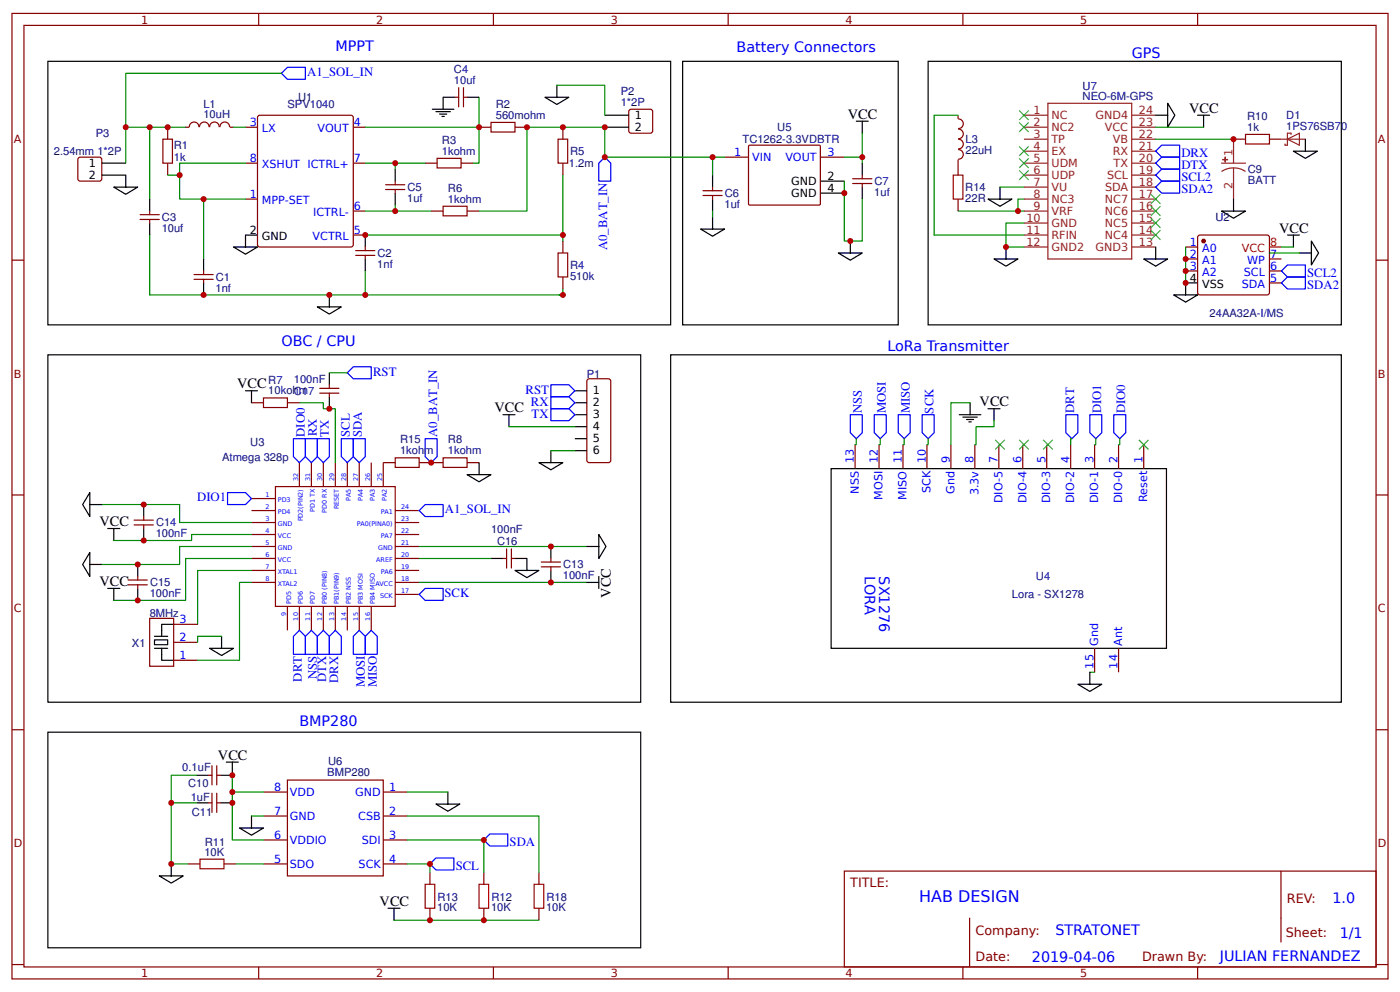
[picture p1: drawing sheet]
<svg xmlns="http://www.w3.org/2000/svg" width="309mm" height="219mm" viewBox="0 0 309 219" stroke-linecap="round" stroke-linejoin="round" font-family="sans-serif">
<g fill="none" stroke="#800" stroke-width=".26">
<path d="M2.6 3h304.1v213.2h-304.1zM5.3 5.6h298.7v208h-298.7zM57.1 3v2.6M101.3 19.4v4.2M102.4 19.4v4.2M109 3v2.6M160.9 3v2.6M212.7 3v2.6M264.6 3v2.6M17.5 34.8l4.5-.1 .4 .3 .1 4.5-.3 .4-4.5 .1-.4-.3-.1-4.5zM36 30.7h2.1v5.3h-2.1zM41 28.1h.8"/>
<path d="M41.8 28.1a1.06 1.06 0 0 1 1.1-1.1 1.06 1.06 0 0 1 1 1.1M44.1 28.1a1.06 1.06 0 0 1 1-1.1 1.06 1.06 0 0 1 1.1 1.1M46.3 28.1a1.06 1.06 0 0 1 1.1-1.1 1.06 1.06 0 0 1 1 1.1M48.6 28.1a1.06 1.06 0 0 1 1.1-1.1 1.06 1.06 0 0 1 1 1.1M50.8 28.1h.8M54.2 28.1h2.7M54.2 36h2.7M57.1 25.5h20.4l.5 .2 .1 28.3-.3 .5-20.4 .1-.4-.3-.1-28.3zM78.1 28.1h2.6M78.1 36h2.6M96.6 35h5.3v2.1h-5.3zM100.5 21.5h.8"/>
<path d="M102.4 21.5h.8M108.5 27h5.3v2.2h-5.3zM123.3 30.7h2.1v5.3h-2.1zM139.2 24.2l4.5-.1 .4 .3 .1 4.5-.3 .4-4.5 .1-.4-.2-.1-4.5zM160.1 34.7h5.3M165.4 32.2l.2-.1h15.5l.1 .2v12.9l-.2 .1h-15.5l-.1-.3zM181.2 34.7h5.3M188.4 39.5h4.2M190.5 38.7v.8M211.7 25.5v.7M211.7 35.2v3.5M211.7 26.3a1.06 1.06 0 0 1 1.1 1 1.06 1.06 0 0 1-1.1 1.1"/>
<path d="M211.7 33a1.06 1.06 0 0 1 1.1 1.1 1.06 1.06 0 0 1-1.1 1.1M211.7 28.5a1.06 1.06 0 0 1 1.1 1.1 1.06 1.06 0 0 1-1.1 1M211.7 30.8a1.06 1.06 0 0 1 1.1 1 1.06 1.06 0 0 1-1.1 1.1M272.5 30.7h2.7M280.5 30.7h2.6M2.6 57.5h2.7M31 47.4h4.2M31 48.5h4.2M33.1 46.6v.8M33.1 48.5v.8M45 59.8v.8M54.2 44h2.7"/>
<path d="M78.1 51.9h2.6M78.1 46.6h2.6M78.6 55.4h4.2M78.6 56.4h4.2M80.7 54.6v.8M80.7 56.4v.8M85.2 40.8h4.2M85.2 41.9h4.2M87.3 40v.8M87.3 41.9v.8M97.9 45.6h5.3v2.1h-5.3zM123.3 55.9h2.1v5.3h-2.1z"/>
<path d="M155.3 42.1h4.2M155.3 43.2h4.2M157.4 41.3v.8M157.4 43.2v.8M188.4 40.5h4.2M190.5 40.5v.8M211.7 44v2.6M261.9 54.6h2.7M261.9 57.2h2.7M261.9 59.8h2.7M264.8 52h15.4l.3 .4-.1 12.5-.5 .2h-15.1l-.2-.5v-12.2zM280.5 57.2h2.6"/>
<path d="M280.5 59.8h2.6M304 57.5h2.7M42.9 60.6h4.2M42.9 61.7h4.2M45 61.7v.8M280.5 62.5h2.6M58.2 87.9h5.3v2.1h-5.3zM70.6 85.8h4.3M70.6 86.8h4.3M72.8 85v.8M72.8 86.8v.8M129.9 83.7h4.5h.3l.2 .5v17.5v.2l-.5 .3h-4.2l-.3-.1-.3-.4v-17.5z"/>
<path d="M188.9 98.2v5.3M194.2 98.2v5.3M199.5 98.2v5.3M204.8 98.2v5.3M210.1 98.2v5.3M215.4 98.2v5.3M220.7 98.2v5.3M226 98.2v5.3M231.2 98.2v5.3M236.5 98.2v5.3M241.8 98.2v5.3M247.1 98.2v5.3"/>
<path d="M252.7 98.2v5.3M2.6 109.3h2.7M29.6 114.9h4.3M29.6 115.9h4.3M31.7 114.1v.8M31.7 115.9v.8M55.6 110.1h5.3M55.6 112.8h5.3M55.6 115.4h5.3M55.6 118.1h5.3M60.9 107.5h26.4v26.4h-26.4zM66.1 102.2v5.3"/>
<path d="M68.8 102.2v5.3M71.4 102.2v5.3M74.1 102.2v5.3M76.7 102.2v5.3M79.4 102.2v5.3M82 102.2v5.3M84.7 102.2v5.3M87.3 101.1h5.3v2.1h-5.3zM87.3 112.8h5.3M87.3 115.4h5.3M87.3 118.1h5.3M97.9 101.1h5.3v2.1h-5.3z"/>
<path d="M304 109.3h2.7M28.3 128.1h4.2M28.3 129.2h4.2M30.4 127.3v.8M30.4 129.2v.8M33.1 136.6h5.3v10.6h-5.3zM38.4 137.9h5.3M55.6 120.7h5.3M55.6 123.3h5.3M55.6 126h5.3M55.6 128.6h5.3M63.5 133.9v5.3"/>
<path d="M66.1 133.9v5.3M68.8 133.9v5.3M71.4 133.9v5.3M74.1 133.9v5.3M76.7 133.9v5.3M79.4 133.9v5.3M82 133.9v5.3M87.3 120.7h5.3M87.3 123.3h5.3M87.3 126h5.3M87.3 128.6h5.3M87.3 131.3h5.3"/>
<path d="M111.1 123.3h.8M111.9 121.2v4.3M113 123.3h.8M113 121.2v4.3M119.6 124.1h4.2M119.6 125.2h4.2M121.7 123.3v.8M121.7 125.2v.8M38.4 145.8h5.3M38.4 141.9h5.3M241.8 143.2v5.3M247.1 143.2v5.3"/>
<path d="M2.6 161.2h2.7M46 171.2h.8M46 177.3h.8M46.8 169.1v4.3M46.8 175.2v4.2M47.9 169.1v4.3M47.9 175.2v4.2M47.9 171.2h.8M47.9 177.3h.8M58.2 174.9h5.3M63.5 172.3h21.2v21.2h-21.2zM84.7 174.9h5.3"/>
<path d="M304 161.2h2.7M41.5 190.8h2.7M49.5 190.8h2.6M58.2 180.2h5.3M58.2 185.5h5.3M58.2 190.8h5.3M84.7 180.2h5.3M84.7 185.5h5.3M84.7 190.8h5.3M95 192.7v2.6M106.9 192.7v2.6M119.1 192.7v2.6"/>
<path d="M186.5 192.4h117.5v21.2h-117.5zM283 192.4v15.7M2.6 213h2.7M57.1 213.6v2.6M95 200.6v2.7M106.9 200.6v2.7M109 213.6v2.6M119.1 200.6v2.7M160.9 213.6v2.6M212.7 213.6v2.6M214.2 202.8v10.6M264.6 213.6v2.6"/>
<path d="M304 213h2.7"/>
</g>
<g fill="none" stroke="#000" stroke-width=".26">
<path d="M10.6 13.5h137.6v58.3h-137.6zM123 18.8v2.7M150.8 13.5h47.6v58.3h-47.6zM205.1 13.5h91.2v58.3h-91.2zM22.5 36h5.3M22.5 38.7h5.3v2.6M87.3 37.4v2.6M95.5 24.1h4.8M96.3 24.7h3.2M97.1 25.2h1.6M97.6 25.7h.6M100.5 21.5h-2.6v2.6"/>
<path d="M103.2 21.5h2.6M120.4 21.5h5.3l-2.7 1.6zM133.6 25.5h5.3M133.6 28.1h5.3M157.4 38.7v2.6M189.2 26.8h2.6M190.5 26.8v2.6M190.5 36v2.7M255.3 25.5h2.7M258 22.8l1.6 2.7-1.6 2.6zM264.6 25.5h2.6M265.9 25.5v2.6"/>
<path d="M285.8 33.4h5.2l-2.6 1.6zM288.4 30.7v2.7M25.1 41.3h5.3l-2.6 1.6zM33.1 44v2.6M33.1 49.3v2.6M45 57.2v2.6M51.6 54.6h5.3l-2.7 1.5zM56.9 51.9h-2.7v2.7M80.7 51.9v2.7M80.7 57.2v2.6M87.3 42.7v2.6M154.8 50.6h5.3l-2.7 1.6z"/>
<path d="M157.4 44v2.6M157.4 47.9v2.7M181.2 40h5.3M181.2 42.7h5.3M185.2 55.9h5.3l-2.6 1.6zM187.9 53.2v2.7M190.5 41.3v2.7M218.3 44h5.3l-2.7 1.6zM219.6 57.2h5.3l-2.7 1.6zM220.9 41.3v2.7M222.2 54.6v2.6M252.7 57.2h5.3l-2.7 1.6z"/>
<path d="M255.3 54.6v2.6M269.9 46.6h5.3l-2.7 1.6zM272.5 44v2.6M284.4 51.9h2.7M285.8 51.9v2.7M287.1 55.9h2.6M289.7 53.2l1.6 2.7-1.6 2.6zM10.6 78.4h131v76.7h-131zM45 62.5v2.6M70.1 67.8h5.3l-2.6 1.6zM72.8 65.1v2.7M148.2 78.4h148.1v76.7h-148.1z"/>
<path d="M259.3 65.1h5.3l-2.7 1.6zM264.6 62.5h-2.7v2.6M54.2 86.3h2.7M55.6 86.3v2.7M72.8 82.3v2.7M72.8 87.6v2.7M111.1 91.6h2.7M112.4 91.6v2.6M121.7 99.5v2.7M127 91.6h2.6M127 86.3h2.6M127 89h2.6"/>
<path d="M127 94.2h2.6M127 96.9h2.6M127 99.5h2.6M211.9 91.6h4.8M212.7 92.1h3.2M213.5 92.7h1.6M214 93.2h.6M214.3 89v2.6M218.3 90.3h2.6M219.6 90.3v2.6M19.8 108.8v5.3l-1.5-2.7zM19.8 111.4h2.7"/>
<path d="M23.8 116.7h2.7M25.1 116.7v2.7M31.7 111.4v2.7M31.7 116.7v2.7M103.2 104.8h5.3l-2.7 1.6zM105.8 102.2v2.6M119.1 102.2h5.3l-2.7 1.6zM132.3 118.1l1.6 2.6-1.6 2.6zM183.6 103.5h74.1v39.7h-74.1zM19.8 122v5.3l-1.5-2.6zM19.8 124.7h2.7M23.8 130h2.7"/>
<path d="M25.1 130v2.6M30.4 124.7v2.6M30.4 130v2.6M38.4 137.9h-2.7v2.6M108.5 123.3h2.6M113.8 126h5.3l-2.7 1.6zM113.8 123.3h2.6v2.7M121.7 120.7v2.6M121.7 126v2.6M129.6 120.7h2.7M129.6 128.6h2.7M132.3 127.3v2.7"/>
<path d="M34.1 141.3h2.9v1.1h-2.9zM34.1 140.5h2.9M34.1 143.2h2.9M35.7 143.2v2.6h2.7M46.3 143.2h5.3l-2.7 1.6zM48.9 140.5v2.7M238.1 151.1h5.3l-2.6 1.6zM240.8 148.5v2.6M10.6 161.7h131v47.6h-131zM43.4 171.2h2.6M43.4 177.3h2.6M48.7 171.2h2.6"/>
<path d="M48.7 177.3h2.6M50 168.3h2.7M51.3 168.3v2.7M96.3 177.6h5.3l-2.6 1.6zM99 174.9v2.7M35.2 193.5h5.3l-2.7 1.6zM37.8 190.8v2.7M52.9 182.9h5.3l-2.6 1.6zM55.6 180.2v2.7M85.7 200.6h2.7M87 200.6v2.7"/>
</g>
<g fill="none" stroke="#080" stroke-width=".26">
<path d="M62.2 16.2h-34.4v11.9M123 18.8h10.6v6.7M33.1 28.1v15.9M37 38.7h2.7M41 28.1h-13.2v7.9M51.6 28.1h2.6M54.2 36h-14.5v8h14.5M80.7 36h13.2M87.3 36v1.4M105.8 21.5v6.6h-25.1M105.8 28.1v7.9h-1.3M124.4 38.7v13.2"/>
<path d="M157.4 34.7h-23.8v-6.6h-17.2v18.5h-10.6M160.1 34.7h-2.7v4M190.5 29.4v5.3h-4M190.5 34.7v1.3M211.7 25.5h-5.3v26.4h19.8M255.3 28.1h10.6M255.3 30.7h17.2M33.1 51.9v13.2h91.3v-1.3M45 44v13.2M80.7 51.9h43.7v1.3M80.7 59.8v5.3M80.7 46.6h14.5"/>
<path d="M87.3 45.3v1.3M157.4 46.6v1.3M186.5 40v13.2h4v-9.2M211.7 46.6h14.5M220.9 41.3h5.3M226.2 49.3h-4v5.3h4M226.2 44h-1.3v2.6M261.9 54.6v7.9M280.5 55.9h6.6M283.1 54.6h2.7M124.4 65.1h-.8h.8M66.1 89h5.3v1.3h2.7v11.9"/>
<path d="M72.8 82.3h3.9M112.4 94.2h14.6M121.7 99.5h5.3M189.2 96.9v1.3h-.3M194.5 96.9v1.3h-.3M199.8 96.9v1.3h-.3M205.1 96.9v1.3h-.3M214.3 89h-4.2v9.2M219.6 92.9v1.3h-4v4h-.2M236.8 96.9h-.3v1.3M242.1 96.9v1.3h-.3M247.4 96.9v1.3h-.3"/>
<path d="M22.5 111.4h17.2v4h15.9M55.6 118.1h-13.3v1.3h-17.2M55.6 120.7h-15.9v4h-17.2M55.6 126h-11.9v11.9M55.6 123.3h-14.6v9.3h-15.9M55.6 128.6h-2.7v17.2h-9.2M92.6 120.7h37M92.6 128.6h37M92.6 123.3h15.9M48.9 140.5h-5.2v1.4M240.8 148.5h1M37.8 177.3h5.6"/>
<path d="M43.4 171.2h-5.6v19.6h3.7M51.3 171v14.5h6.9M51.3 174.9h6.9M90 174.9h9M52.1 190.8h6.1M55.6 180.2h2.6M90 180.2h29.1v12.5M90 185.5h16.9v7.2M90 190.8h5v1.9M87 203.3h32.1"/>
</g>
<g fill="none" stroke="#800000" stroke-width=".26">
<path d="M37 28.1v2.6M37 36v2.7M93.9 36h2.7M101.9 36h2.6M105.8 28.1h2.7M113.8 28.1h2.6M124.4 28.1v2.6M124.4 36v2.7M95.2 46.6h2.7M103.2 46.6h2.6M124.4 53.2v2.7M124.4 61.2v2.6"/>
<path d="M55.6 89h2.6M63.5 89h2.6M84.7 102.2h2.6M92.6 102.2h5.3M103.2 102.2h2.6"/>
</g>
<g fill="none" stroke="#00f" stroke-width=".26">
<path d="M62.2 16.2l1.3-1.3h4v2.6h-4zM133.6 34.7l1.3 1.3v4h-2.6v-4zM256.6 32.1h4v2.6h-4l-1.3-1.3zM256.6 34.7h4v2.7h-4l-1.3-1.4zM256.6 37.4h4v2.6h-4l-1.3-1.3zM256.6 40h4v2.7h-4l-1.3-1.4zM283.1 59.8l1.3-1.3h4v2.7h-4zM283.1 62.5l1.3-1.3h4v2.6h-4zM64.8 96.9h2.7v4l-1.4 1.3-1.3-1.3zM67.5 96.9h2.6v4l-1.3 1.3-1.3-1.3zM70.1 96.9h2.7v4l-1.4 1.3-1.3-1.3zM75.4 96.9h2.7v4l-1.4 1.3-1.3-1.3z"/>
<path d="M76.7 82.3l1.4-1.3h3.9v2.7h-3.9zM78.1 96.9h2.6v4l-1.3 1.3-1.3-1.3zM93.9 96.9h2.7v4l-1.4 1.3-1.3-1.3zM121.7 90.3h4l1.3 1.3-1.3 1.3h-4zM121.7 87.6h4l1.3 1.4-1.3 1.3h-4zM121.7 85h4l1.3 1.3-1.3 1.3h-4zM187.9 91.6h2.6v4l-1.3 1.3-1.3-1.3zM193.1 91.6h2.7v4l-1.3 1.3-1.4-1.3zM198.4 91.6h2.7v4l-1.3 1.3-1.4-1.3zM203.7 91.6h2.7v4l-1.3 1.3-1.4-1.3zM235.5 91.6h2.6v4l-1.3 1.3-1.3-1.3zM240.8 91.6h2.6v4l-1.3 1.3-1.3-1.3z"/>
<path d="M246.1 91.6h2.6v4l-1.3 1.3-1.3-1.3zM50.3 108.8h3.9l1.4 1.3-1.4 1.3h-3.9zM92.6 112.8l1.3-1.4h4v2.7h-4zM68.8 139.2l1.3 1.3v4h-2.6v-4zM71.4 139.2l1.4 1.3v4h-2.7v-4zM79.4 139.2l1.3 1.3v4h-2.6v-4zM82 139.2l1.3 1.3v4h-2.6v-4zM92.6 131.3l1.3-1.3h4v2.6h-4zM64.8 140.5l1.3-1.3 1.4 1.3v4h-2.7zM72.8 140.5l1.3-1.3 1.3 1.3v4h-2.6zM95 190.8l1.3-1.3h4v2.6h-4zM108.2 184.2h4v2.6h-4l-1.3-1.3z"/>
</g>
<g fill="#000" stroke="#3c3" stroke-width=".26">
<path d="M225.2 24.4l2.1 2.1zM227.3 24.4l-2.1 2.1z"/>
<path d="M225.2 27l2.1 2.2zM227.3 27l-2.1 2.2z"/>
<path d="M225.2 32.3l2.1 2.1zM227.3 32.3l-2.1 2.1z"/>
<path d="M225.2 35l2.1 2.1zM227.3 35l-2.1 2.1z"/>
<path d="M225.2 37.6l2.1 2.1zM227.3 37.6l-2.1 2.1z"/>
<path d="M254.3 50.9l2.1 2.1zM256.4 50.9l-2.1 2.1z"/>
<path d="M254.3 48.2l2.1 2.1zM256.4 48.2l-2.1 2.1z"/>
<path d="M254.3 45.6l2.1 2.1zM256.4 45.6l-2.1 2.1z"/>
<path d="M254.3 42.9l2.1 2.1zM256.4 42.9l-2.1 2.1z"/>
<path d="M219.9 97.2l2.1 2.1zM222 97.2l-2.1 2.1z"/>
<path d="M225.2 97.2l2.1 2.1zM227.3 97.2l-2.1 2.1z"/>
<path d="M230.5 97.2l2.1 2.1zM232.6 97.2l-2.1 2.1z"/>
<path d="M251.6 97.2l2.1 2.1zM253.7 97.2l-2.1 2.1z"/>
</g>
<path d="M210.6 38.7h2.1v5.3h-2.1zM275.2 29.7h5.3v2.1h-5.3zM44.2 189.8h5.3v2.1h-5.3zM93.9 195.3h2.1v5.3h-2.1zM105.8 195.3h2.1v5.3h-2.1zM118 195.3h2.1v5.3h-2.1z" fill="none" stroke="#a00000" stroke-width=".26"/>
<g fill="none" stroke="#8d2323" stroke-width=".26">
<path d="M226.2 33.4h5.3M226.2 25.5h5.3M226.2 28.1h5.3M226.2 38.7h5.3M226.2 30.7h5.3M226.2 36h5.3M231.5 22.8h18.5v34.4h-18.5zM250 33.4h5.3M250 25.5h5.3M250 28.1h5.3M250 38.7h5.3M250 30.7h5.3"/>
<path d="M250 36h5.3M269.9 36h5.3M272.5 37.1l1.4 .2 1.3 .6M272.5 37.1l-1.4 .2-1.2 .6M272.5 30.7v5.3M272.5 37.1v6.9M283.1 30.7h5.3M284.4 30.7l2.7-1.3v2.7zM285.2 29.7v-.3h-.8v2.7h-.5v-.3M226.2 49.3h5.3M226.2 54.6h5.3M226.2 44h5.3"/>
<path d="M226.2 51.9h5.3M226.2 46.6h5.3M226.2 41.3h5.3M250 49.3h5.3M250 54.6h5.3M250 44h5.3M250 51.9h5.3M250 46.6h5.3M250 41.3h5.3"/>
</g>
<g fill="#8d2323" stroke="#8d2323" stroke-width=".26">
<path d="M270.1 35.2l1.1 .1z"/>
<path d="M270.7 34.7v1.1z"/>
</g>
<circle cx="265.9" cy="53.2" r=".4" fill="#800" stroke="#800" stroke-width=".26"/>
<path d="M280.5 54.6h2.6" fill="none" stroke="#f00" stroke-width=".26"/>
<g fill="#c00">
<circle cx="272.5" cy="30.7" r=".66"/>
<circle cx="222.2" cy="54.6" r=".66"/>
<circle cx="224.9" cy="46.6" r=".66"/>
<circle cx="116.4" cy="28.1" r=".66"/>
<circle cx="124.4" cy="28.1" r=".66"/>
<circle cx="95" cy="203.3" r=".66"/>
<circle cx="37.8" cy="190.8" r=".66"/>
<circle cx="51.3" cy="174.9" r=".66"/>
<circle cx="51.3" cy="171.2" r=".66"/>
<circle cx="51.3" cy="177.3" r=".66"/>
<circle cx="37.8" cy="177.3" r=".66"/>
<circle cx="95" cy="190.8" r=".66"/>
<circle cx="106.9" cy="203.3" r=".66"/>
<circle cx="106.9" cy="185.5" r=".66"/>
<circle cx="27.8" cy="28.1" r=".66"/>
<circle cx="87.3" cy="46.6" r=".66"/>
<circle cx="124.4" cy="65.1" r=".66"/>
<circle cx="124.4" cy="51.9" r=".66"/>
<circle cx="105.8" cy="28.1" r=".66"/>
<circle cx="80.7" cy="65.1" r=".66"/>
<circle cx="45" cy="44" r=".66"/>
<circle cx="39.7" cy="38.7" r=".66"/>
<circle cx="45" cy="65.1" r=".66"/>
<circle cx="80.7" cy="51.9" r=".66"/>
<circle cx="87.3" cy="36" r=".66"/>
<circle cx="37" cy="28.1" r=".66"/>
<circle cx="33.1" cy="28.1" r=".66"/>
<circle cx="72.8" cy="90.3" r=".66"/>
<circle cx="121.7" cy="128.6" r=".66"/>
<circle cx="121.7" cy="120.7" r=".66"/>
<circle cx="30.4" cy="124.7" r=".66"/>
<circle cx="31.7" cy="111.4" r=".66"/>
<circle cx="30.4" cy="132.6" r=".66"/>
<circle cx="31.7" cy="119.4" r=".66"/>
<circle cx="72.8" cy="65.1" r=".66"/>
<circle cx="186.5" cy="42.7" r=".66"/>
<circle cx="157.4" cy="34.7" r=".66"/>
<circle cx="133.6" cy="34.7" r=".66"/>
<circle cx="133.6" cy="28.1" r=".66"/>
<circle cx="187.9" cy="53.2" r=".66"/>
<circle cx="190.5" cy="34.7" r=".66"/>
<circle cx="95.2" cy="102.2" r=".66"/>
<circle cx="261.9" cy="57.2" r=".66"/>
<circle cx="261.9" cy="59.8" r=".66"/>
<circle cx="261.9" cy="62.5" r=".66"/>
</g>
<text font-size="3.5" fill="#00f" x="203.1" y="199.2">HAB DESIGN</text>
<g font-size="3.2" fill="#00f">
<text x="74.1" y="11.4">MPPT</text>
<text x="162.7" y="11.4">Battery Connectors</text>
<text x="250" y="12.8">GPS</text>
<text x="62.2" y="76.3">OBC / CPU</text>
<text x="196.1" y="77.6">LoRa Transmitter</text>
<text x="191" y="127.3" transform="rotate(90 191 127.3)">LORA</text>
<text x="194.2" y="127.3" transform="rotate(90 194.2 127.3)">SX1276</text>
<text x="66.1" y="160.4">BMP280</text>
<text x="294.4" y="199.4">1.0</text>
<text x="233.2" y="206.5">STRATONET</text>
<text x="296" y="207.1">1/1</text>
<text x="228" y="212.4">2019-04-06</text>
<text x="269.5" y="212.3">JULIAN FERNANDEZ</text>
</g>
<g font-size="3.2">
<text x="187.3" y="26.2">VCC</text>
<text x="262.7" y="24.9">VCC</text>
<text x="282.6" y="51.4">VCC</text>
<text x="52.4" y="85.8">VCC</text>
<text x="216.4" y="89.7">VCC</text>
<text x="109.3" y="91.1">VCC</text>
<text x="22" y="116.2">VCC</text>
<text x="22" y="129.4">VCC</text>
<text x="135" y="132" transform="rotate(-90 135 132)">VCC</text>
<text x="48.2" y="167.8">VCC</text>
<text x="83.9" y="200.1">VCC</text>
</g>
<g font-size="2.8" fill="#00f">
<text x="67.9" y="16.8">A1_SOL_IN</text>
<text x="261" y="34.7">DRX</text>
<text x="261" y="37.4">DTX</text>
<text x="261" y="40">SCL2</text>
<text x="261" y="42.7">SDA2</text>
<text x="134.1" y="55.2" transform="rotate(-90 134.1 55.2)">A0_BAT_IN</text>
<text x="288.8" y="61.2">SCL2</text>
<text x="288.8" y="63.8">SDA2</text>
<text x="82.4" y="83">RST</text>
<text x="116.1" y="87">RST</text>
<text x="117.3" y="89.6">RX</text>
<text x="117.5" y="92.2">TX</text>
<text x="190.4" y="91.3" transform="rotate(-90 190.4 91.3)">NSS</text>
<text x="195.7" y="91.3" transform="rotate(-90 195.7 91.3)">MOSI</text>
<text x="201" y="91.3" transform="rotate(-90 201 91.3)">MISO</text>
<text x="206.3" y="91.3" transform="rotate(-90 206.3 91.3)">SCK</text>
<text x="237.3" y="91.2" transform="rotate(-90 237.3 91.2)">DRT</text>
<text x="243.3" y="91.3" transform="rotate(-90 243.3 91.3)">DIO1</text>
<text x="248.6" y="91.3" transform="rotate(-90 248.6 91.3)">DIO0</text>
<text x="67.4" y="96.5" transform="rotate(-90 67.4 96.5)">DIO0</text>
<text x="70" y="96.4" transform="rotate(-90 70 96.4)">RX</text>
<text x="72.7" y="96.5" transform="rotate(-90 72.7 96.5)">TX</text>
<text x="77.3" y="96.5" transform="rotate(-90 77.3 96.5)">SCL</text>
<text x="79.9" y="96.5" transform="rotate(-90 79.9 96.5)">SDA</text>
<text x="96.6" y="96.5" transform="rotate(-90 96.6 96.5)">A0_BAT_IN</text>
<text x="43.6" y="110.8">DIO1</text>
<text x="98.3" y="113.3">A1_SOL_IN</text>
<text x="98.2" y="131.9">SCK</text>
<text x="70" y="150" transform="rotate(-90 70 150)">NSS</text>
<text x="66.7" y="150.6" transform="rotate(-90 66.7 150.6)">DRT</text>
<text x="72.1" y="150.7" transform="rotate(-90 72.1 150.7)">DTX</text>
<text x="74.7" y="150.9" transform="rotate(-90 74.7 150.9)">DRX</text>
<text x="80.6" y="151.8" transform="rotate(-90 80.6 151.8)">MOSI</text>
<text x="83.2" y="151.8" transform="rotate(-90 83.2 151.8)">MISO</text>
<text x="112.6" y="186.8">SDA</text>
<text x="100.7" y="192.1">SCL</text>
</g>
<g font-size="2.8" fill="#800">
<text x="187.9" y="195.8">TITLE:</text>
<text x="284.3" y="199.4">REV:</text>
<text x="215.5" y="206.5">Company:</text>
<text x="284.1" y="207">Sheet:</text>
<text x="215.5" y="212.2">Date:</text>
<text x="252.3" y="212.3">Drawn By:</text>
</g>
<g font-size="2.5" fill="#800">
<text x="31.2" y="5.2">1</text>
<text x="83.1" y="5.2">2</text>
<text x="134.9" y="5.2">3</text>
<text x="186.8" y="5.2">4</text>
<text x="238.7" y="5.2">5</text>
<text x="3" y="31.5">A</text>
<text x="304.4" y="31.5">A</text>
<text x="3" y="83.4">B</text>
<text x="304.4" y="83.4">B</text>
<text x="3" y="135.3">C</text>
<text x="304.4" y="135.3">C</text>
<text x="3" y="187.1">D</text>
<text x="304.4" y="187.1">D</text>
<text x="31.2" y="215.8">1</text>
<text x="83.1" y="215.8">2</text>
<text x="134.9" y="215.8">3</text>
<text x="186.8" y="215.8">4</text>
<text x="238.7" y="215.8">5</text>
</g>
<g font-size="2.5" fill="#000080">
<text x="100.3" y="16.2">C4</text>
<text x="44.9" y="23.8">L1</text>
<text x="63.5" y="23.8">SPV1040</text>
<text x="65.9" y="22.2">U1</text>
<text x="100.3" y="18.6">10uf</text>
<text x="109.6" y="23.9">R2</text>
<text x="137.1" y="23.3">1*2P</text>
<text x="137.1" y="20.9">P2</text>
<text x="239.2" y="22">NEO-6M-GPS</text>
<text x="239.2" y="19.8">U7</text>
<text x="44.9" y="26.2">10uH</text>
<text x="109.5" y="26.2">560mohm</text>
<text x="171.7" y="28.9">U5</text>
<text x="275.6" y="28.9">1k</text>
<text x="275.6" y="26.5">R10</text>
<text x="284.2" y="28.6">1PS76SB70</text>
<text x="284.2" y="26.3">D1</text>
<text x="11.9" y="34.3">2.54mm 1*2P</text>
<text x="21.2" y="30.4">P3</text>
<text x="38.4" y="35.6">1k</text>
<text x="38.4" y="33">R1</text>
<text x="97.6" y="34.2">1kohm</text>
<text x="97.6" y="31.8">R3</text>
<text x="125.9" y="34.3">R5</text>
<text x="164" y="31.7">TC1262-3.3VDBTR</text>
<text x="213.3" y="34">22uH</text>
<text x="213.3" y="31.6">L3</text>
<text x="125.7" y="37">1.2m</text>
<text x="193.2" y="40.9">C7</text>
<text x="275.7" y="40.6">BATT</text>
<text x="275.7" y="38.2">C9</text>
<text x="90" y="44.6">1uf</text>
<text x="90" y="42.2">C5</text>
<text x="99" y="44.8">1kohm</text>
<text x="99" y="42.4">R6</text>
<text x="160.1" y="45.9">1uf</text>
<text x="160.1" y="43.5">C6</text>
<text x="193.1" y="43.3">1uf</text>
<text x="213.3" y="44.6">22R</text>
<text x="213.3" y="42.2">R14</text>
<text x="35.7" y="51.2">10uf</text>
<text x="35.8" y="48.8">C3</text>
<text x="268.6" y="48.8">U2</text>
<text x="83.3" y="59.2">1nf</text>
<text x="83.4" y="56.7">C2</text>
<text x="125.9" y="59.4">R4</text>
<text x="47.6" y="64.4">1nf</text>
<text x="47.7" y="62">C1</text>
<text x="125.9" y="61.8">510k</text>
<text x="267.2" y="70">24AA32A-I/MS</text>
<text x="129.6" y="83.5">P1</text>
<text x="59.3" y="87.1">10kohm</text>
<text x="59.3" y="84.7">R7</text>
<text x="64.9" y="84.7">100nF</text>
<text x="64.9" y="87.3">C17</text>
<text x="49.1" y="101.8">Atmega 328p</text>
<text x="55.3" y="98.5">U3</text>
<text x="88.4" y="100.3">1kohm</text>
<text x="88.4" y="97.9">R15</text>
<text x="99" y="100.3">1kohm</text>
<text x="99" y="97.9">R8</text>
<text x="34.4" y="118.7">100nF</text>
<text x="34.5" y="116.3">C14</text>
<text x="108.5" y="117.6">100nF</text>
<text x="109.8" y="120.3">C16</text>
<text x="124.4" y="125.5">C13</text>
<text x="33.1" y="131.9">100nF</text>
<text x="33.1" y="129.5">C15</text>
<text x="124.4" y="127.9">100nF</text>
<text x="228.9" y="128.2">U4</text>
<text x="33.1" y="136.2">8MHz</text>
<text x="223.6" y="132.2">Lora - SX1278</text>
<text x="29.2" y="142.8">X1</text>
<text x="40.3" y="170.3">0.1uF</text>
<text x="41.6" y="173.8">C10</text>
<text x="72.3" y="171.5">BMP280</text>
<text x="72.5" y="169">U6</text>
<text x="42.1" y="177">1uF</text>
<text x="42.4" y="180.1">C11</text>
<text x="45.2" y="189">10K</text>
<text x="45.3" y="186.8">R11</text>
<text x="96.6" y="201.3">10K</text>
<text x="96.7" y="199.1">R13</text>
<text x="108.5" y="201.3">10K</text>
<text x="108.6" y="199.1">R12</text>
<text x="120.6" y="201.3">10K</text>
<text x="120.7" y="199.1">R18</text>
</g>
<g font-size="2.5" fill="#00f">
<text x="55.2" y="27.8">3</text>
<text x="57.9" y="29.2">LX</text>
<text x="70.2" y="29.2">VOUT</text>
<text x="78.2" y="27.8">4</text>
<text x="55.2" y="35.8">8</text>
<text x="78.2" y="35.8">7</text>
<text x="162.2" y="34.4">1</text>
<text x="166.2" y="35.5">VIN</text>
<text x="173.5" y="35.5">VOUT</text>
<text x="182.8" y="34.4">3</text>
<text x="57.9" y="37.1">XSHUT ICTRL+</text>
<text x="55.2" y="43.7">1</text>
<text x="57.9" y="45">MPP-SET</text>
<text x="69.2" y="47.7">ICTRL-</text>
<text x="78.2" y="46.4">6</text>
<text x="69.1" y="53">VCTRL</text>
<text x="78.2" y="51.6">5</text>
<text x="262.9" y="54.3">1</text>
<text x="262.9" y="56.9">2</text>
<text x="262.9" y="59.6">3</text>
<text x="265.6" y="55.6">A0</text>
<text x="265.6" y="58.3">A1</text>
<text x="275.5" y="58.3">WP</text>
<text x="280.6" y="59.6">6</text>
<text x="280.6" y="56.9">7</text>
<text x="265.6" y="60.9">A2</text>
<text x="274.4" y="63.6">SDA</text>
<text x="274.8" y="60.9">SCL</text>
<text x="280.6" y="62.2">5</text>
<text x="188.6" y="102.2" transform="rotate(-90 188.6 102.2)">13</text>
<text x="193.9" y="102.2" transform="rotate(-90 193.9 102.2)">12</text>
<text x="199.2" y="102.2" transform="rotate(-90 199.2 102.2)">11</text>
<text x="204.5" y="102.2" transform="rotate(-90 204.5 102.2)">10</text>
<text x="209.8" y="102.2" transform="rotate(-90 209.8 102.2)">9</text>
<text x="215.1" y="102.2" transform="rotate(-90 215.1 102.2)">8</text>
<text x="220.4" y="102.2" transform="rotate(-90 220.4 102.2)">7</text>
<text x="225.7" y="102.2" transform="rotate(-90 225.7 102.2)">6</text>
<text x="231" y="102.2" transform="rotate(-90 231 102.2)">5</text>
<text x="236.3" y="102.2" transform="rotate(-90 236.3 102.2)">4</text>
<text x="241.6" y="102.2" transform="rotate(-90 241.6 102.2)">3</text>
<text x="246.9" y="102.2" transform="rotate(-90 246.9 102.2)">2</text>
<text x="252.4" y="102.2" transform="rotate(-90 252.4 102.2)">1</text>
<text x="189.7" y="109" transform="rotate(-90 189.7 109)">NSS</text>
<text x="195" y="110.4" transform="rotate(-90 195 110.4)">MOSI</text>
<text x="200.3" y="110.4" transform="rotate(-90 200.3 110.4)">MISO</text>
<text x="205.6" y="108.9" transform="rotate(-90 205.6 108.9)">SCK</text>
<text x="210.9" y="109.1" transform="rotate(-90 210.9 109.1)">Gnd</text>
<text x="216.2" y="109.4" transform="rotate(-90 216.2 109.4)">3.3v</text>
<text x="221.5" y="111.1" transform="rotate(-90 221.5 111.1)">DIO-5</text>
<text x="226.7" y="111.1" transform="rotate(-90 226.7 111.1)">DIO-4</text>
<text x="232" y="111.1" transform="rotate(-90 232 111.1)">DIO-3</text>
<text x="237.3" y="111.1" transform="rotate(-90 237.3 111.1)">DIO-2</text>
<text x="242.6" y="111.1" transform="rotate(-90 242.6 111.1)">DIO-1</text>
<text x="247.9" y="111.1" transform="rotate(-90 247.9 111.1)">DIO-0</text>
<text x="253.5" y="110.9" transform="rotate(-90 253.5 110.9)">Reset</text>
<text x="39.7" y="137.6">3</text>
<text x="39.7" y="141.6">2</text>
<text x="242.6" y="142.7" transform="rotate(-90 242.6 142.7)">Gnd</text>
<text x="247.9" y="142.7" transform="rotate(-90 247.9 142.7)">Ant</text>
<text x="39.7" y="145.6">1</text>
<text x="241.6" y="147.7" transform="rotate(-90 241.6 147.7)">15</text>
<text x="246.9" y="147.7" transform="rotate(-90 246.9 147.7)">14</text>
<text x="60.6" y="180">7</text>
<text x="60.6" y="174.7">8</text>
<text x="64" y="175.7">VDD</text>
<text x="78.5" y="175.7">GND</text>
<text x="86" y="174.7">1</text>
<text x="86" y="180">2</text>
<text x="60.6" y="185.3">6</text>
<text x="64" y="181">GND</text>
<text x="79.2" y="181">CSB</text>
<text x="86" y="185.3">3</text>
<text x="60.6" y="190.6">5</text>
<text x="64" y="191.6">SDO</text>
<text x="64" y="186.3">VDDIO</text>
<text x="79.2" y="191.6">SCK</text>
<text x="79.9" y="186.3">SDI</text>
<text x="86" y="190.6">4</text>
</g>
<g font-size="2.5">
<text x="140.2" y="26.2">1</text>
<text x="140.2" y="28.9">2</text>
<text x="19.6" y="36.8">1</text>
<text x="19.6" y="39.5">2</text>
<text x="174.8" y="40.8">GND</text>
<text x="182.8" y="39.7">2</text>
<text x="174.8" y="43.4">GND</text>
<text x="182.8" y="42.4">4</text>
<text x="55.2" y="51.6">2</text>
<text x="57.9" y="53">GND</text>
<text x="262.9" y="62.2">4</text>
<text x="265.6" y="63.6">VSS</text>
<text x="131" y="87.1">1</text>
<text x="131" y="89.7">2</text>
<text x="131" y="92.4">3</text>
<text x="131" y="95">4</text>
<text x="131" y="97.7">5</text>
<text x="131" y="100.3">6</text>
</g>
<g font-size="2.5" fill="#8d2323">
<text x="228.4" y="25.2">1</text>
<text x="228.4" y="27.8">2</text>
<text x="232.3" y="26.2">NC</text>
<text x="232.3" y="28.9">NC2</text>
<text x="242" y="26.2">GND4</text>
<text x="244.1" y="28.9">VCC</text>
<text x="251.6" y="25.2">24</text>
<text x="251.6" y="27.8">23</text>
<text x="228.4" y="33.1">4</text>
<text x="228.4" y="30.5">3</text>
<text x="228.4" y="35.8">5</text>
<text x="232.3" y="34.2">EX</text>
<text x="232.3" y="31.5">TP</text>
<text x="245.8" y="34.2">RX</text>
<text x="245.9" y="31.5">VB</text>
<text x="251.6" y="33.1">21</text>
<text x="251.6" y="35.8">20</text>
<text x="251.6" y="30.5">22</text>
<text x="272.3" y="34.4" transform="rotate(-90 272.3 34.4)">1</text>
<text x="228.4" y="38.4">6</text>
<text x="228.4" y="41.1">7</text>
<text x="232.3" y="36.8">UDM</text>
<text x="232.3" y="39.5">UDP</text>
<text x="244.6" y="39.5">SCL</text>
<text x="246" y="36.8">TX</text>
<text x="251.6" y="38.4">19</text>
<text x="251.6" y="41.1">18</text>
<text x="272.3" y="41.8" transform="rotate(-90 272.3 41.8)">2</text>
<text x="228.4" y="43.7">8</text>
<text x="228.4" y="46.4">9</text>
<text x="232.3" y="44.8">NC3</text>
<text x="232.3" y="47.4">VRF</text>
<text x="232.3" y="42.1">VU</text>
<text x="244.1" y="47.4">NC6</text>
<text x="244.1" y="44.8">NC7</text>
<text x="244.1" y="42.1">SDA</text>
<text x="251.6" y="46.4">16</text>
<text x="251.6" y="43.7">17</text>
<text x="226.8" y="49">10</text>
<text x="226.8" y="51.6">11</text>
<text x="232.3" y="50.1">GND</text>
<text x="232.3" y="52.7">RFIN</text>
<text x="244.1" y="52.7">NC4</text>
<text x="244.1" y="50.1">NC5</text>
<text x="251.6" y="51.6">14</text>
<text x="251.6" y="49">15</text>
<text x="226.8" y="54.3">12</text>
<text x="232.3" y="55.4">GND2</text>
<text x="242" y="55.4">GND3</text>
<text x="251.6" y="54.3">13</text>
</g>
<g font-size="2.5" fill="#f00">
<text x="274.3" y="55.6">VCC</text>
<text x="280.6" y="54.3">8</text>
</g>
<g font-size="1.4" fill="#00f">
<text x="65.9" y="106.2" transform="rotate(-90 65.9 106.2)">32</text>
<text x="68.5" y="106.2" transform="rotate(-90 68.5 106.2)">31</text>
<text x="71.2" y="106.2" transform="rotate(-90 71.2 106.2)">30</text>
<text x="73.8" y="106.2" transform="rotate(-90 73.8 106.2)">29</text>
<text x="76.5" y="106.2" transform="rotate(-90 76.5 106.2)">28</text>
<text x="79.1" y="106.2" transform="rotate(-90 79.1 106.2)">27</text>
<text x="81.8" y="106.2" transform="rotate(-90 81.8 106.2)">26</text>
<text x="84.4" y="106.2" transform="rotate(-90 84.4 106.2)">25</text>
<text x="58.6" y="109.9">1</text>
<text x="58.6" y="112.5">2</text>
<text x="61.4" y="110.9">PD3</text>
<text x="61.4" y="113.6">PD4</text>
<text x="69.6" y="113.1" transform="rotate(-90 69.6 113.1)">PD1 TX</text>
<text x="72.2" y="113.2" transform="rotate(-90 72.2 113.2)">PD0 RX</text>
<text x="74.9" y="112.5" transform="rotate(-90 74.9 112.5)">RESET</text>
<text x="77.5" y="110.6" transform="rotate(-90 77.5 110.6)">PA5</text>
<text x="80.2" y="110.6" transform="rotate(-90 80.2 110.6)">PA4</text>
<text x="82.8" y="110.6" transform="rotate(-90 82.8 110.6)">PA3</text>
<text x="84.2" y="113.6">PA1</text>
<text x="85.5" y="110.6" transform="rotate(-90 85.5 110.6)">PA2</text>
<text x="88.6" y="112.5">24</text>
<text x="58.6" y="115.1">3</text>
<text x="58.6" y="117.8">4</text>
<text x="61.4" y="116.2">GND</text>
<text x="61.4" y="118.9">VCC</text>
<text x="66.9" y="115.2" transform="rotate(-90 66.9 115.2)">PD2(PIN2)</text>
<text x="78.9" y="116.2">PA0(PINA0)</text>
<text x="84.2" y="118.9">PA7</text>
<text x="88.6" y="117.8">22</text>
<text x="88.6" y="115.1">23</text>
<text x="58.6" y="120.4">5</text>
<text x="58.6" y="123.1">6</text>
<text x="58.6" y="125.7">7</text>
<text x="61.4" y="121.5">GND</text>
<text x="61.4" y="124.1">VCC</text>
<text x="83.1" y="124.1">AREF</text>
<text x="83.5" y="121.5">GND</text>
<text x="88.6" y="125.7">19</text>
<text x="88.6" y="123.1">20</text>
<text x="88.6" y="120.4">21</text>
<text x="58.6" y="128.4">8</text>
<text x="61.4" y="126.8">XTAL1</text>
<text x="61.4" y="129.4">XTAL2</text>
<text x="83" y="129.4">AVCC</text>
<text x="84.2" y="126.8">PA6</text>
<text x="88.6" y="131">17</text>
<text x="88.6" y="128.4">18</text>
<text x="63.2" y="136.2" transform="rotate(-90 63.2 136.2)">9</text>
<text x="64.3" y="133.4" transform="rotate(-90 64.3 133.4)">PD5</text>
<text x="65.9" y="137.1" transform="rotate(-90 65.9 137.1)">10</text>
<text x="66.9" y="133.4" transform="rotate(-90 66.9 133.4)">PD6</text>
<text x="68.5" y="137.1" transform="rotate(-90 68.5 137.1)">11</text>
<text x="69.6" y="133.4" transform="rotate(-90 69.6 133.4)">PD7</text>
<text x="71.2" y="137.1" transform="rotate(-90 71.2 137.1)">12</text>
<text x="72.2" y="133.4" transform="rotate(-90 72.2 133.4)">PB0 (PIN8)</text>
<text x="73.8" y="137.1" transform="rotate(-90 73.8 137.1)">13</text>
<text x="74.9" y="133.4" transform="rotate(-90 74.9 133.4)">PB1(PIN9)</text>
<text x="76.5" y="137.1" transform="rotate(-90 76.5 137.1)">14</text>
<text x="77.5" y="133.4" transform="rotate(-90 77.5 133.4)">PB2 NSS</text>
<text x="79.1" y="137.1" transform="rotate(-90 79.1 137.1)">15</text>
<text x="80.2" y="133.4" transform="rotate(-90 80.2 133.4)">PB3 MOSI</text>
<text x="81.8" y="137.1" transform="rotate(-90 81.8 137.1)">16</text>
<text x="82.8" y="133.4" transform="rotate(-90 82.8 133.4)">PB4 MISO</text>
<text x="84" y="132.1">SCK</text>
</g>
</svg>
